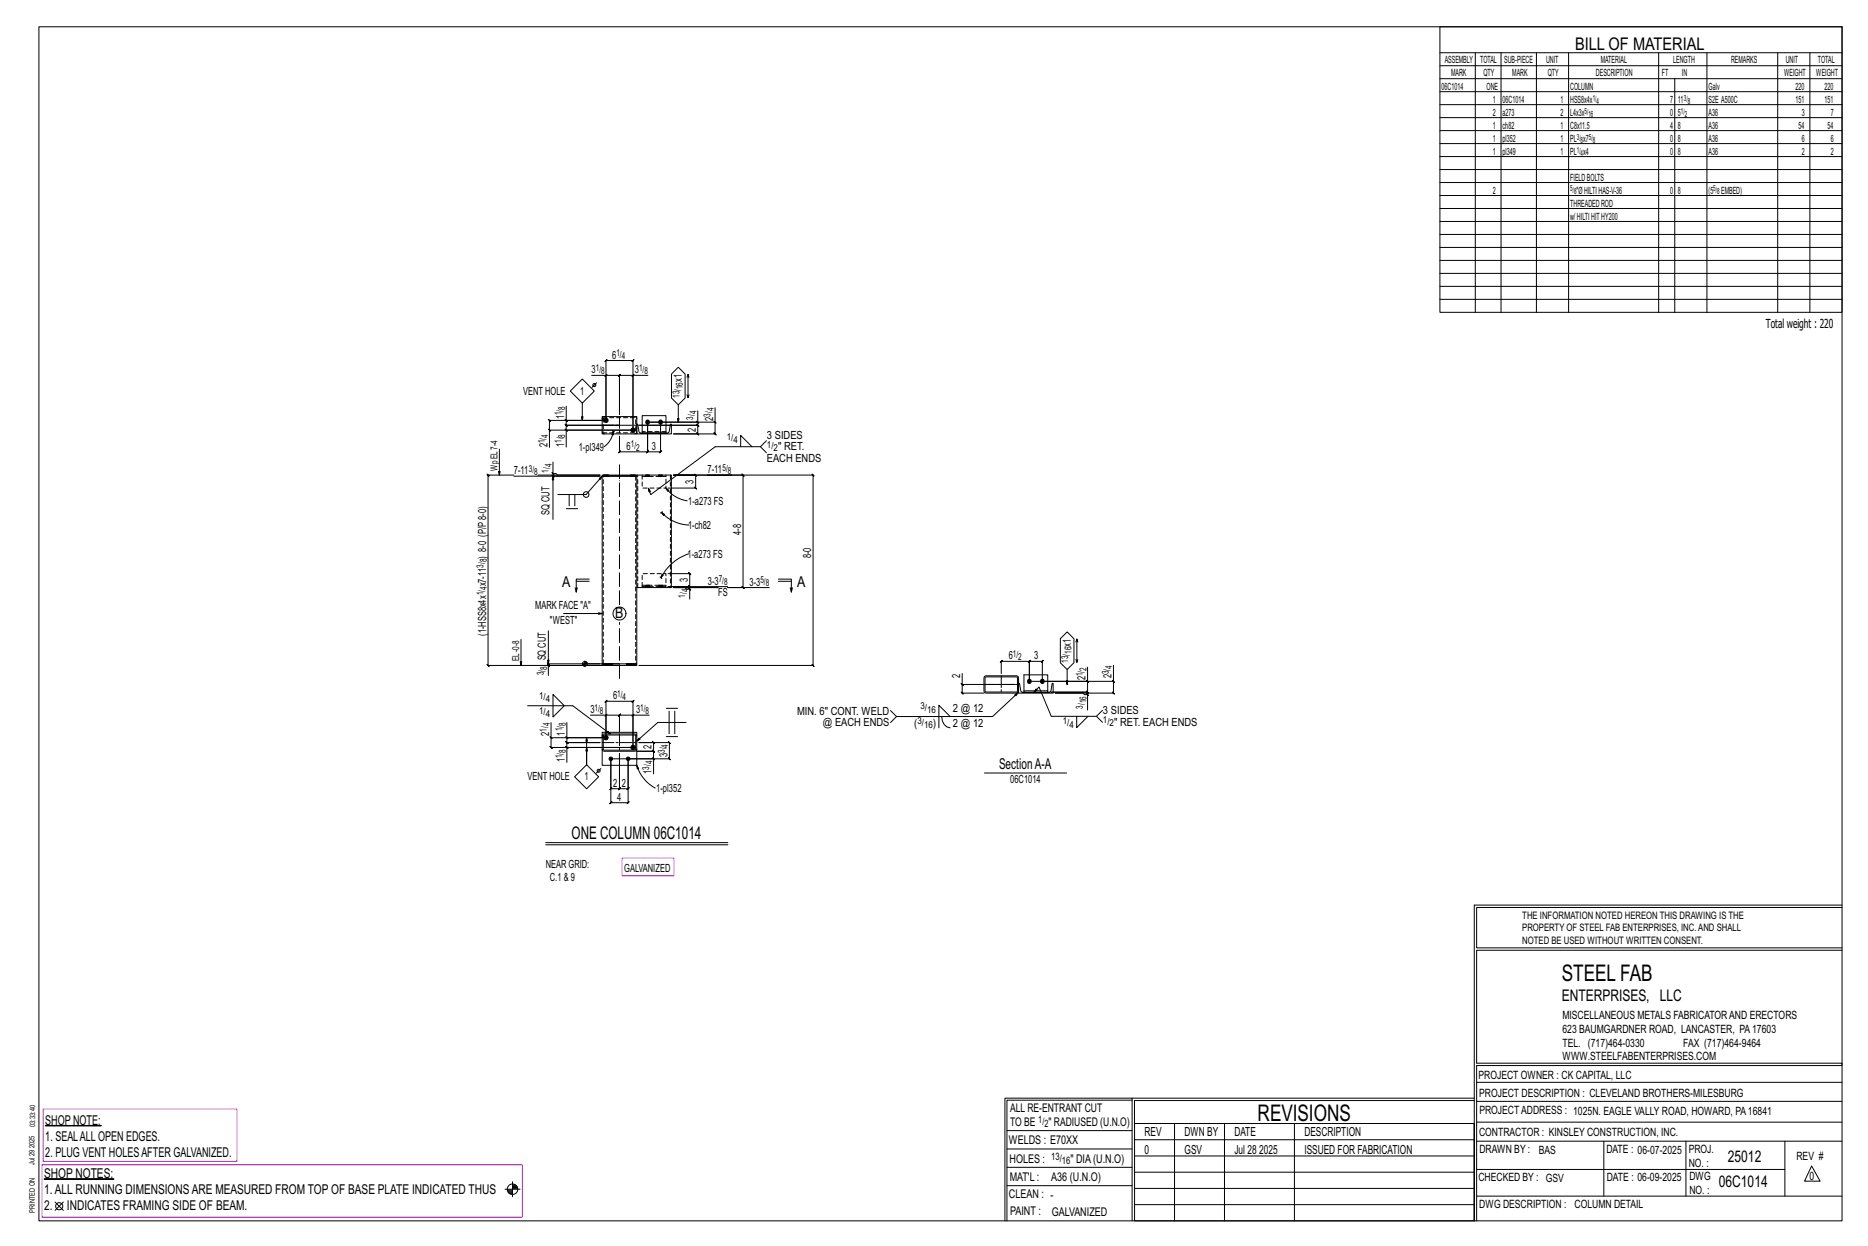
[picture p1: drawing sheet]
<svg xmlns="http://www.w3.org/2000/svg" width="914mm" height="610mm" viewBox="0 0 914 610" stroke-linecap="round" stroke-linejoin="round" font-family="sans-serif">
<g fill="#000" stroke="#000" stroke-width=".49">
<path d="M22 551h28zM22 577h34z"/>
<circle cx="297" cy="206" r="1.1"/>
<circle cx="310" cy="210" r="1.1"/>
<circle cx="317" cy="206" r="1"/>
<circle cx="323" cy="206" r="1"/>
<circle cx="504" cy="333" r="1"/>
<circle cx="510" cy="333" r="1"/>
<circle cx="297" cy="361" r="1.1"/>
<circle cx="299" cy="371" r=".9"/>
<circle cx="307" cy="371" r=".9"/>
<circle cx="310" cy="366" r="1.1"/>
</g>
<g fill="none" stroke="#000" stroke-width=".49">
<path d="M19 13h883v584h-883zM705 13h197v140h-197zM705 26h197M705 32h197M705 39h197M722 26v127M735 26v127M752 26v127M768 26v127M812 26v127M820 39v114M836 26v127"/>
<path d="M870 26v127M886 26v127M705 45h197M705 51h197M705 58h197M705 64h197M705 70h197M705 77h197M705 83h197M705 89h197M705 96h197M705 102h197"/>
<path d="M705 108h197M705 115h197M705 121h197M705 127h197M705 134h197M705 140h197M705 146h197M285 185l6 6-6 6-6-6zM285 197v9M290 184h7v22h-20v-7M292 187l-2 2M296 184l1-1z"/>
<path d="M297 184h6l1-1-1 1v19v-19l1-1-1 1h7M310 183l-1 1zM317 184h-7v26h-33v9M329 183l3-3 3 3v12l-3 3-3-3zM332 198v9M336 193l1 2v-2M337 183l-1 2M337 185v-2v12M350 199v8h-33v14l-1 1 1-1h6v1l1-1h-1v-14M244 220v12M268 210l1 1zM269 210v-4l-1-1 1 1h28v-30l-1 1 1-1h13l-1 1 1-1v34h-41v9"/>
<path d="M277 210l1 1zM277 205l1 1zM277 206v2l1 1-1-1h26h-26l1 1-1-1v2M295 204h17v8h-17zM300 211h.1M300 211v2zM300 211a11 11 0 0 1-4 8M300 211h1M312 208l1 3 1 1h13l1-4h1v4h-17zM314 203h12v9h-12zM341 206l1 1zM342 201v6h-25v14l-1 1 1-1h-14h1l-1 1v-1v-8"/>
<path d="M342 207v1h-1l1 1v-1h-29h29h-1l1 1v-1v4h-1l1 1v-1h-12h20l1 1-1-1v-5M350 206l1 1zM363 219v-6l5 6M372 219l3 2M375 216l-3 3h-22l-31 23-2-3M252 232h-13h-1l1 1v-1v94l-1-1 1 1h64h-35v4M270 231l1 1zM271 226v6h1h1h21h-31M271 232v1l-1-1 1 1h23h-42M271 233v21M295 232h17v1h-17zM296 232h.1"/>
<path d="M296 233h.1M296 233h15M298 232h.1M298 233h.1M309 232h.1M309 233h.1M311 232h.1M311 233h.1M312 232h17v55h-17zM326 239l1 1zM326 239a16 16 0 0 0 10 6M330 232h16z"/>
<path d="M346 232h12h-28h11h-1l1 1v-1v7l-1-1 1 1h-14M273 242h14l8-9-1 2-1-1 2-1v92M277 249h6M279 242v5M281 242v5M324 251l1 1zM324 251a19 19 0 0 0 13 6M324 251h-1M324 250v1M337 271a23 23 0 0 0-13 12M282 288v2M282 284h6"/>
<path d="M288 283h-6v7l1-2M312 287v38M323 282l1 1M324 283h.1M324 281h1l-1 2zM327 281h11l-1-1 1 1v6h-1l1 1v-1h-11h11h-1l1 1v-1v1M327 287h29M330 287h21h-21h5l1 1h2v5M337 288l1 1zM377 287h-21h8v1l-1-1h1v-55v1l-1-1h1h-6h40l1 1-1-1v94v-1l1 1h-1h-85M381 283h6v7l1-2M381 284h6"/>
<path d="M387 288v2M255 313v13M268 309v16M276 300h19M519 312l3-3 4 3v12l-4 4-3-4zM527 313v1M528 314l-1-1v11M268 325l1 1zM271 340l5 5-5 6zM285 325h9M285 325h1M286 326h.1"/>
<path d="M286 323v3M286 325h1M286 324h1M295 325h17v1h-17zM296 325h.1M296 326h.1M298 325h.1M298 326h.1M300 325h.1M300 326h.1M303 325h-35v-1l1 1h-1v1M307 325h.1"/>
<path d="M307 326h.1M308 325h.1M308 326h.1M309 325h.1M309 326h.1M311 325h.1M311 326h.1M470 334l1 1zM471 329v6h26M471 335v4h-1l1 1v-1h11M482 331h16l1 1v6l-1 1h-16v-1zM482 331h16v7l-15 1z"/>
<path d="M490 330v-6l1-1-1 1h14h-1l1-1v1v9M498 339l-12 12h-47l-3-3M499 334l1 4 1 1h13l1-5h1v5h-17zM501 339v-1h12v1M501 338v-8h12v8M506 339l3-3 6 14h22l3-2M522 328v7M527 323v1l1-1M532 339l1 1zM532 333l1 1zM532 333v6v-1l1 1h-1h-17h17v-1l1 1h-1v1M545 333l1 1z"/>
<path d="M545 325v8h-41v-9h-1l1-1v1h6l1-1-1 1v9h22v-7M545 333v6l1 1-1-1h-28h13l1 1h1v7M258 345h22l19 14M270 354v7h27v-18l-1 1 1-1h13l-1 1 1-1v23h-33v7M289 350h8v11h-20v-7M295 360h16v7h-15zM297 350h-1l1-1zM297 350h6l1-1-1 1v8v-8l1-1-1 1h7M310 349l-1 1zM318 350h-8v16h-40l-1-1 1 1v-5M326 347h6M328 348v11"/>
<path d="M330 348v11M336 353h-14l-10 10M439 351l-3 2M461 351a5 5 0 0 0 4 5M465 351l-5-6v11M527 350v6l6-6M537 350l3 3M269 360l1 1zM277 360l1 1zM277 365l1 1zM277 361v2l1 1-1-1h17h-17l1 1-1-1v3M287 374l6 6-6 6-6-6z"/>
<path d="M287 361v13v-8M294 376l-2 2M295 360v-2h17v8l-1 2-16-1v-1v-6l1-1h15l1 1M295 366v8h17v-8M299 371v22l1-1-1 1h8l1-1-1 1v-22h13v8M307 371v15l1-1-1 1h-4l1-1-1 1v-17v17l1-1-1 1h-4l1-1-1 1v-15h29v1l-1-1h1v-8v1l-1-1h1h-15h7h-1l1 1v-1v5l-1-1 1 1h-8h8l-1-1 1 1v3M312 374l1 2h-1zM312 374a19 19 0 0 0 9 12M319 371l1 1zM326 360h6M482 378h40M267 412h89"/>
<path d="M267 413h89M722 443v154M722 443h180M902 444h-179v20h179M902 465h-179v55h179v1h-179v76M554 538h-61v59M554 537h168M722 538h-167v13M723 539h179M723 530h179M493 553h61M555 550h167v47h-167z"/>
<path d="M555 558h167M575 550v47M599 550v47M634 550v47M723 549h179M723 558h179M785 558v27M825 558v27M874 558v27M251 578v8M251 580h1M493 571h61"/>
<path d="M493 562h61M555 573h167M555 566h167M723 572h151M887 570l4 8h-8zM27 588l4 4M31 588l-4 4M247 582h8M248 582h3M248 583h3M249 583h2M249 584h2"/>
<path d="M251 581h2M251 580h2M492 597v-60h62v60M493 580h61M555 589h167M555 581h167M723 585h179"/>
<circle cx="291" cy="188" r=".7"/>
<circle cx="287" cy="242" r="1.4"/>
<circle cx="303" cy="300" r="3"/>
<circle cx="286" cy="325" r="1.2"/>
<circle cx="293" cy="377" r=".7"/>
<circle cx="29" cy="590" r="1.8"/>
<circle cx="251" cy="582" r="2.6"/>
</g>
<path d="M304 420h26v8h-26zM21 543h95v25h-95zM21 570h235v26h-235z" fill="none" stroke="#f0f" stroke-width=".5"/>
<g fill="none" stroke="#000" stroke-width=".49" stroke-dasharray="2 1.4">
<path d="M295 211l1 1M295 205h.1M295 205l16-1v7l-15 1zM296 204h-1v1M311 212l1-1M312 205l-1-1M326 211h-12M296 232h.1M296 232v1M296 233h.1M296 233v-1M296 232l1 1z"/>
<path d="M297 233v-1M297 232h.1M297 233l1-1M298 233v-1M298 233h.1M309 232h.1M309 232v1M309 233h.1M309 233v-1M309 232l1 1zM310 233l1-1M310 232h.1"/>
<path d="M311 233v-1M311 233h.1M311 233v92M314 232v7h12v-7M314 233h12M316 232v1zM316 232h.1M317 232l-1 1M317 233v-1l-1 1M317 232v1M318 232v1M322 232l1 1z"/>
<path d="M323 232h.1M323 232v1M323 233v-1v1M324 232v1M328 232v55M312 287v-55M314 281h12v6h-12zM316 287v-1M317 287v-1M317 287l1-1M317 286v1l1-1M318 286v1z"/>
<path d="M318 287h.1M323 287v-1M324 287v-1M324 286l-1 1 1-1M324 286v1zM324 287h.1M326 286h-12M295 325v-92M296 325v1M296 325h.1M297 325v1zM297 325l-1 1"/>
<path d="M297 326h-1M297 325v1M298 325h.1M298 326h.1M298 326v-1M298 325v1M299 325l-1 1M299 325v1zM299 326h.1M299 325v1M300 325v1M300 325h.1"/>
<path d="M300 326h.1M300 326v-1M307 325v1M307 325h.1M307 325l1 1zM307 326h.1M308 325v1M308 325h.1M308 326h.1M308 326v-1M309 325v1M309 325h.1"/>
<path d="M310 325v1zM310 325l-1 1M310 326h-1M310 325v1M311 325v1M311 325h.1M311 326h.1M311 326v-1M295 360h.1"/>
</g>
<path d="M303 296v-69M303 332v-27" fill="none" stroke="#000" stroke-width=".49" stroke-dasharray="6.8 1 0 1"/>
<path d="M295 208h17M303 204v8M482 335h17M490 331v8M303 359v9M295 363h17" fill="none" stroke="#000" stroke-width=".49" stroke-dasharray="5.8 1 1 1"/>
<g font-size="11.2">
<text x="764" y="480">STEEL FAB</text>
<text x="616" y="548">REVISIONS</text>
</g>
<g font-size="8.6">
<text x="771" y="24">BILL OF MATERIAL</text>
<text x="280" y="410">ONE COLUMN 06C1014</text>
</g>
<g font-size="7.9">
<text x="765" y="490">ENTERPRISES, LLC</text>
<text x="846" y="569">25012</text>
<text x="841" y="581">06C1014</text>
</g>
<g font-size="7.3">
<text x="275" y="287">A</text>
<text x="390" y="287">A</text>
<text x="301" y="303">B</text>
<text x="489" y="376">SectionA-A</text>
</g>
<g font-size="6.6">
<text x="22" y="550">SHOPNOTE:</text>
<text x="22" y="558">1. SEALALLOPEN EDGES.</text>
<text x="22" y="566">2. PLUG VENT HOLESAFTER GALVANIZED.</text>
<text x="22" y="576">SHOP NOTES:</text>
<text x="22" y="584">1.ALL RUNNING DIMENSIONSARE MEASURED FROM TOP OF BASE PLATE INDICATED THUS</text>
<text x="22" y="592">2.</text>
<text x="33" y="592">INDICATES FRAMING SIDE OF BEAM.</text>
</g>
<g font-size="6.1">
<text x="864" y="161">Total weight : 220</text>
<text x="560" y="556">REV</text>
<text x="580" y="556">DWN BY</text>
<text x="604" y="556">DATE</text>
<text x="639" y="556">DESCRIPTION</text>
<text x="560" y="564">0</text>
<text x="580" y="564">GSV</text>
<text x="604" y="564">Jul 28</text>
<text x="616" y="564">2025</text>
<text x="639" y="564">ISSUED FOR FABRICATION</text>
</g>
<g font-size="5.9">
<text x="494" y="560">WELDS : E70XX</text>
<text x="494" y="569">HOLES :</text>
<text x="524" y="569">&quot; DIA(U.N.O)</text>
<text x="494" y="578">MAT'L :</text>
<text x="515" y="578">A36 (U.N.O)</text>
<text x="494" y="586">CLEAN : -</text>
<text x="495" y="595">PAINT :</text>
<text x="515" y="595">GALVANIZED</text>
</g>
<g font-size="5.8">
<text x="494" y="544">ALL RE-ENTRANT CUT</text>
<text x="494" y="551">TO BE</text>
<text x="513" y="551">&quot; RADIUSED (U.N.O)</text>
</g>
<g font-size="5.6">
<text x="765" y="499">MISCELLANEOUS METALS FABRICATORAND ERECTORS</text>
<text x="765" y="505">623 BAUMGARDNER ROAD, LANCASTER, PA17603</text>
<text x="765" y="512">TEL. (717)464-0330</text>
<text x="824" y="512">FAX (717)464-9464</text>
<text x="765" y="519">WWW.STEELFABENTERPRISES.COM</text>
<text x="724" y="528">PROJECT OWNER : CK CAPITAL, LLC</text>
<text x="724" y="537">PROJECT DESCRIPTION : CLEVELAND BROTHERS-MILESBURG</text>
<text x="724" y="545">PROJECTADDRESS : 1025N. EAGLE VALLY ROAD, HOWARD, PA16841</text>
<text x="724" y="556">CONTRACTOR : KINSLEY CONSTRUCTION, INC.</text>
<text x="724" y="564">DRAWN BY :</text>
<text x="753" y="564">BAS</text>
<text x="786" y="564">DATE : 06-07-2025</text>
<text x="827" y="564">PROJ.</text>
<text x="879" y="568">REV #</text>
<text x="827" y="571">NO. :</text>
<text x="724" y="578">CHECKED BY : GSV</text>
<text x="787" y="578">DATE : 06-09-2025</text>
<text x="827" y="578">DWG</text>
<text x="886" y="578">0</text>
<text x="827" y="584">NO. :</text>
<text x="724" y="591">DWG DESCRIPTION : COLUMN DETAIL</text>
</g>
<g font-size="5.5">
<text x="300" y="175">6</text>
<text x="290" y="183">3</text>
<text x="311" y="183">3</text>
<text x="334" y="187" transform="rotate(-90 334 187)">x1</text>
<text x="256" y="193">VENT HOLE</text>
<text x="284" y="193">1</text>
<text x="276" y="205" transform="rotate(-90 276 205)">1</text>
<text x="349" y="206" transform="rotate(-90 349 206)">2</text>
<text x="341" y="211" transform="rotate(-90 341 211)">2</text>
<text x="375" y="215">3 SIDES</text>
<text x="268" y="219" transform="rotate(-90 268 219)">2</text>
<text x="276" y="219" transform="rotate(-90 276 219)">1</text>
<text x="283" y="221">1-pl349</text>
<text x="307" y="220">6</text>
<text x="319" y="220">3</text>
<text x="381" y="220">&quot; RET.</text>
<text x="375" y="226">EACH ENDS</text>
<text x="252" y="232">7-11</text>
<text x="346" y="231">7-11</text>
<text x="340" y="237" transform="rotate(-90 340 237)">3</text>
<text x="269" y="252" transform="rotate(-90 269 252)">SQ CUT</text>
<text x="337" y="247">1-a273 FS</text>
<text x="337" y="259">1-ch82</text>
<text x="363" y="262" transform="rotate(-90 363 262)">4-8</text>
<text x="238" y="273" transform="rotate(-90 238 273)">) 8-0 (P/P8-0)</text>
<text x="337" y="273">1-a273 FS</text>
<text x="397" y="273" transform="rotate(-90 397 273)">8-0</text>
<text x="238" y="287" transform="rotate(-90 238 287)">x7-11</text>
<text x="337" y="285" transform="rotate(-90 337 285)">3</text>
<text x="347" y="286">3-3</text>
<text x="367" y="286">3-3</text>
<text x="351" y="292">FS</text>
<text x="262" y="298">MARK FACE &quot;A&quot;</text>
<text x="269" y="305">&quot;WEST&quot;</text>
<text x="238" y="311" transform="rotate(-90 238 311)">(1-HSS8x4x</text>
<text x="524" y="316" transform="rotate(-90 524 316)">x1</text>
<text x="267" y="323" transform="rotate(-90 267 323)">SQ CUT</text>
<text x="494" y="323">6</text>
<text x="506" y="323">3</text>
<text x="470" y="332" transform="rotate(-90 470 332)">2</text>
<text x="531" y="333" transform="rotate(-90 531 333)">2</text>
<text x="544" y="332" transform="rotate(-90 544 332)">2</text>
<text x="300" y="342">6</text>
<text x="289" y="349">3</text>
<text x="311" y="349">3</text>
<text x="390" y="350">MIN. 6&quot; CONT. WELD</text>
<text x="466" y="348">2 @ 12</text>
<text x="540" y="349">3 SIDES</text>
<text x="269" y="360" transform="rotate(-90 269 360)">2</text>
<text x="276" y="360" transform="rotate(-90 276 360)">1</text>
<text x="403" y="355">@ EACH ENDS</text>
<text x="448" y="356">(</text>
<text x="457" y="356">)</text>
<text x="466" y="356">2 @ 12</text>
<text x="545" y="355">&quot; RET. EACH ENDS</text>
<text x="319" y="366" transform="rotate(-90 319 366)">2</text>
<text x="327" y="370" transform="rotate(-90 327 370)">3</text>
<text x="276" y="373" transform="rotate(-90 276 373)">1</text>
<text x="258" y="382">VENT HOLE</text>
<text x="286" y="382">1</text>
<text x="319" y="379" transform="rotate(-90 319 379)">1</text>
<text x="495" y="383">06C1014</text>
<text x="300" y="385">2</text>
<text x="304" y="385">2</text>
<text x="321" y="387">1-pl352</text>
<text x="302" y="392">4</text>
<text x="267" y="424">NEAR GRID:</text>
<text x="269" y="431">C.1 &amp; 9</text>
<text x="306" y="426">GALVANIZED</text>
</g>
<g font-size="5">
<text x="745" y="450">THE INFORMATION NOTED HEREON THIS DRAWING IS THE</text>
<text x="745" y="456">PROPERTY OF STEEL FAB ENTERPRISES, INC.AND SHALL</text>
<text x="745" y="462">NOTED BE USED WITHOUT WRITTEN CONSENT.</text>
<text x="508" y="550">1/</text>
<text x="511" y="551">2</text>
<text x="515" y="568">13/</text>
<text x="520" y="570">16</text>
</g>
<g font-size="4.9">
<text x="707" y="31">ASSEMBLY</text>
<text x="725" y="31">TOTAL</text>
<text x="736" y="31">SUB-PIECE</text>
<text x="757" y="31">UNIT</text>
<text x="784" y="31">MATERIAL</text>
<text x="819" y="31">LENGTH</text>
<text x="847" y="31">REMARKS</text>
<text x="874" y="31">UNIT</text>
<text x="890" y="31">TOTAL</text>
<text x="710" y="37">MARK</text>
<text x="726" y="37">QTY</text>
<text x="740" y="37">MARK</text>
<text x="758" y="37">QTY</text>
<text x="781" y="37">DESCRIPTION</text>
<text x="814" y="37">FT</text>
<text x="823" y="37">IN</text>
<text x="873" y="37">WEIGHT</text>
<text x="889" y="37">WEIGHT</text>
<text x="706" y="44">06C1014</text>
<text x="728" y="44">ONE</text>
<text x="769" y="44">COLUMN</text>
<text x="836" y="44">Galv</text>
<text x="879" y="44">220</text>
<text x="893" y="44">220</text>
<text x="731" y="50">1</text>
<text x="736" y="50">06C1014</text>
<text x="764" y="50">1</text>
<text x="769" y="50">HSS8x4x</text>
<text x="818" y="50">7</text>
<text x="821" y="50">11</text>
<text x="836" y="50">S2E A500C</text>
<text x="879" y="50">151</text>
<text x="893" y="50">151</text>
<text x="731" y="57">2</text>
<text x="736" y="57">a273</text>
<text x="764" y="57">2</text>
<text x="769" y="57">L4x3x</text>
<text x="818" y="57">0</text>
<text x="821" y="57">5</text>
<text x="836" y="57">A36</text>
<text x="882" y="57">3</text>
<text x="896" y="57">7</text>
<text x="731" y="63">1</text>
<text x="736" y="63">ch82</text>
<text x="764" y="63">1</text>
<text x="769" y="63">C8x11.5</text>
<text x="818" y="63">4</text>
<text x="821" y="63">8</text>
<text x="836" y="63">A36</text>
<text x="880" y="63">54</text>
<text x="895" y="63">54</text>
<text x="731" y="69">1</text>
<text x="736" y="69">pl352</text>
<text x="764" y="69">1</text>
<text x="769" y="69">PL x7</text>
<text x="818" y="69">0</text>
<text x="821" y="69">8</text>
<text x="836" y="69">A36</text>
<text x="882" y="69">6</text>
<text x="896" y="69">6</text>
<text x="731" y="76">1</text>
<text x="736" y="76">pl349</text>
<text x="764" y="76">1</text>
<text x="769" y="76">PL x4</text>
<text x="818" y="76">0</text>
<text x="821" y="76">8</text>
<text x="836" y="76">A36</text>
<text x="882" y="76">2</text>
<text x="896" y="76">2</text>
<text x="769" y="88">FIELDBOLTS</text>
<text x="731" y="95">2</text>
<text x="772" y="95">&quot;ØHILTIHAS-V-36</text>
<text x="818" y="95">0</text>
<text x="821" y="95">8</text>
<text x="836" y="95">(5</text>
<text x="843" y="95">EMBED)</text>
<text x="769" y="101">THREADEDROD</text>
<text x="769" y="107">w/HILTIHITHY200</text>
</g>
<g font-size="4.7">
<text x="302" y="174">1/</text>
<text x="304" y="176">4</text>
<text x="292" y="181">1/</text>
<text x="294" y="183">8</text>
<text x="313" y="181">1/</text>
<text x="315" y="183">8</text>
<text x="334" y="190" transform="rotate(-90 334 190)">16</text>
<text x="333" y="195" transform="rotate(-90 333 195)">13/</text>
<text x="275" y="203" transform="rotate(-90 275 203)">1/</text>
<text x="277" y="200" transform="rotate(-90 277 200)">8</text>
<text x="341" y="203" transform="rotate(-90 341 203)">4</text>
<text x="348" y="204" transform="rotate(-90 348 204)">3/</text>
<text x="349" y="201" transform="rotate(-90 349 201)">4</text>
<text x="339" y="205" transform="rotate(-90 339 205)">3/</text>
<text x="268" y="214" transform="rotate(-90 268 214)">4</text>
<text x="277" y="214" transform="rotate(-90 277 214)">8</text>
<text x="356" y="215">1/</text>
<text x="267" y="217" transform="rotate(-90 267 217)">1/</text>
<text x="275" y="217" transform="rotate(-90 275 217)">1/</text>
<text x="309" y="219">1/</text>
<text x="311" y="220">2</text>
<text x="359" y="217">4</text>
<text x="375" y="219">1/</text>
<text x="379" y="221">2</text>
<text x="244" y="230" transform="rotate(-90 244 230)">Wp EL7-4</text>
<text x="259" y="231">3/</text>
<text x="262" y="232">8</text>
<text x="268" y="231" transform="rotate(-90 268 231)">1/</text>
<text x="270" y="229" transform="rotate(-90 270 229)">4</text>
<text x="354" y="230">5/</text>
<text x="356" y="232">8</text>
<text x="238" y="275" transform="rotate(-90 238 275)">8</text>
<text x="237" y="278" transform="rotate(-90 237 278)">3/</text>
<text x="352" y="285">7/</text>
<text x="354" y="286">8</text>
<text x="372" y="285">5/</text>
<text x="375" y="287">8</text>
<text x="237" y="291" transform="rotate(-90 237 291)">1/</text>
<text x="238" y="289" transform="rotate(-90 238 289)">4</text>
<text x="335" y="292" transform="rotate(-90 335 292)">1/</text>
<text x="337" y="290" transform="rotate(-90 337 290)">4</text>
<text x="254" y="323" transform="rotate(-90 254 323)">EL-0-8</text>
<text x="496" y="321">1/</text>
<text x="498" y="323">2</text>
<text x="525" y="320" transform="rotate(-90 525 320)">16</text>
<text x="268" y="328" transform="rotate(-90 268 328)">8</text>
<text x="523" y="324" transform="rotate(-90 523 324)">13/</text>
<text x="532" y="328" transform="rotate(-90 532 328)">2</text>
<text x="543" y="330" transform="rotate(-90 543 330)">3/</text>
<text x="544" y="327" transform="rotate(-90 544 327)">4</text>
<text x="266" y="330" transform="rotate(-90 266 330)">3/</text>
<text x="530" y="331" transform="rotate(-90 530 331)">1/</text>
<text x="264" y="342">1/</text>
<text x="302" y="341">1/</text>
<text x="267" y="343">4</text>
<text x="291" y="348">1/</text>
<text x="305" y="343">4</text>
<text x="313" y="348">1/</text>
<text x="451" y="347">3/</text>
<text x="530" y="347" transform="rotate(-90 530 347)">3/</text>
<text x="532" y="344" transform="rotate(-90 532 344)">16</text>
<text x="264" y="349">1/</text>
<text x="267" y="351">4</text>
<text x="294" y="349">8</text>
<text x="316" y="349">8</text>
<text x="454" y="349">16</text>
<text x="540" y="354">1/</text>
<text x="268" y="358" transform="rotate(-90 268 358)">1/</text>
<text x="269" y="355" transform="rotate(-90 269 355)">4</text>
<text x="275" y="358" transform="rotate(-90 275 358)">1/</text>
<text x="277" y="355" transform="rotate(-90 277 355)">8</text>
<text x="449" y="354">3/</text>
<text x="452" y="356">16</text>
<text x="520" y="354">1/</text>
<text x="523" y="356">4</text>
<text x="543" y="355">2</text>
<text x="327" y="366" transform="rotate(-90 327 366)">4</text>
<text x="275" y="371" transform="rotate(-90 275 371)">1/</text>
<text x="277" y="368" transform="rotate(-90 277 368)">8</text>
<text x="325" y="368" transform="rotate(-90 325 368)">3/</text>
<text x="318" y="377" transform="rotate(-90 318 377)">3/</text>
<text x="319" y="374" transform="rotate(-90 319 374)">4</text>
</g>
<g font-size="4.2">
<text x="780" y="49">1/</text>
<text x="781" y="51">4</text>
<text x="824" y="49">3/</text>
<text x="826" y="51">8</text>
<text x="776" y="56">5/</text>
<text x="778" y="57">16</text>
<text x="823" y="56">1/</text>
<text x="825" y="57">2</text>
<text x="772" y="68">3/</text>
<text x="774" y="70">8</text>
<text x="778" y="68">5/</text>
<text x="780" y="70">8</text>
<text x="772" y="75">1/</text>
<text x="774" y="76">4</text>
<text x="769" y="94">5/</text>
<text x="770" y="95">8</text>
<text x="839" y="94">5/</text>
<text x="841" y="95">8</text>
</g>
<g font-size="3.7">
<text x="17" y="551" transform="rotate(-90 17 551)">03:33:40</text>
<text x="17" y="562" transform="rotate(-90 17 562)">2025</text>
<text x="17" y="570" transform="rotate(-90 17 570)">Jul 29</text>
<text x="17" y="593" transform="rotate(-90 17 593)">PRINTED ON</text>
</g>
</svg>
